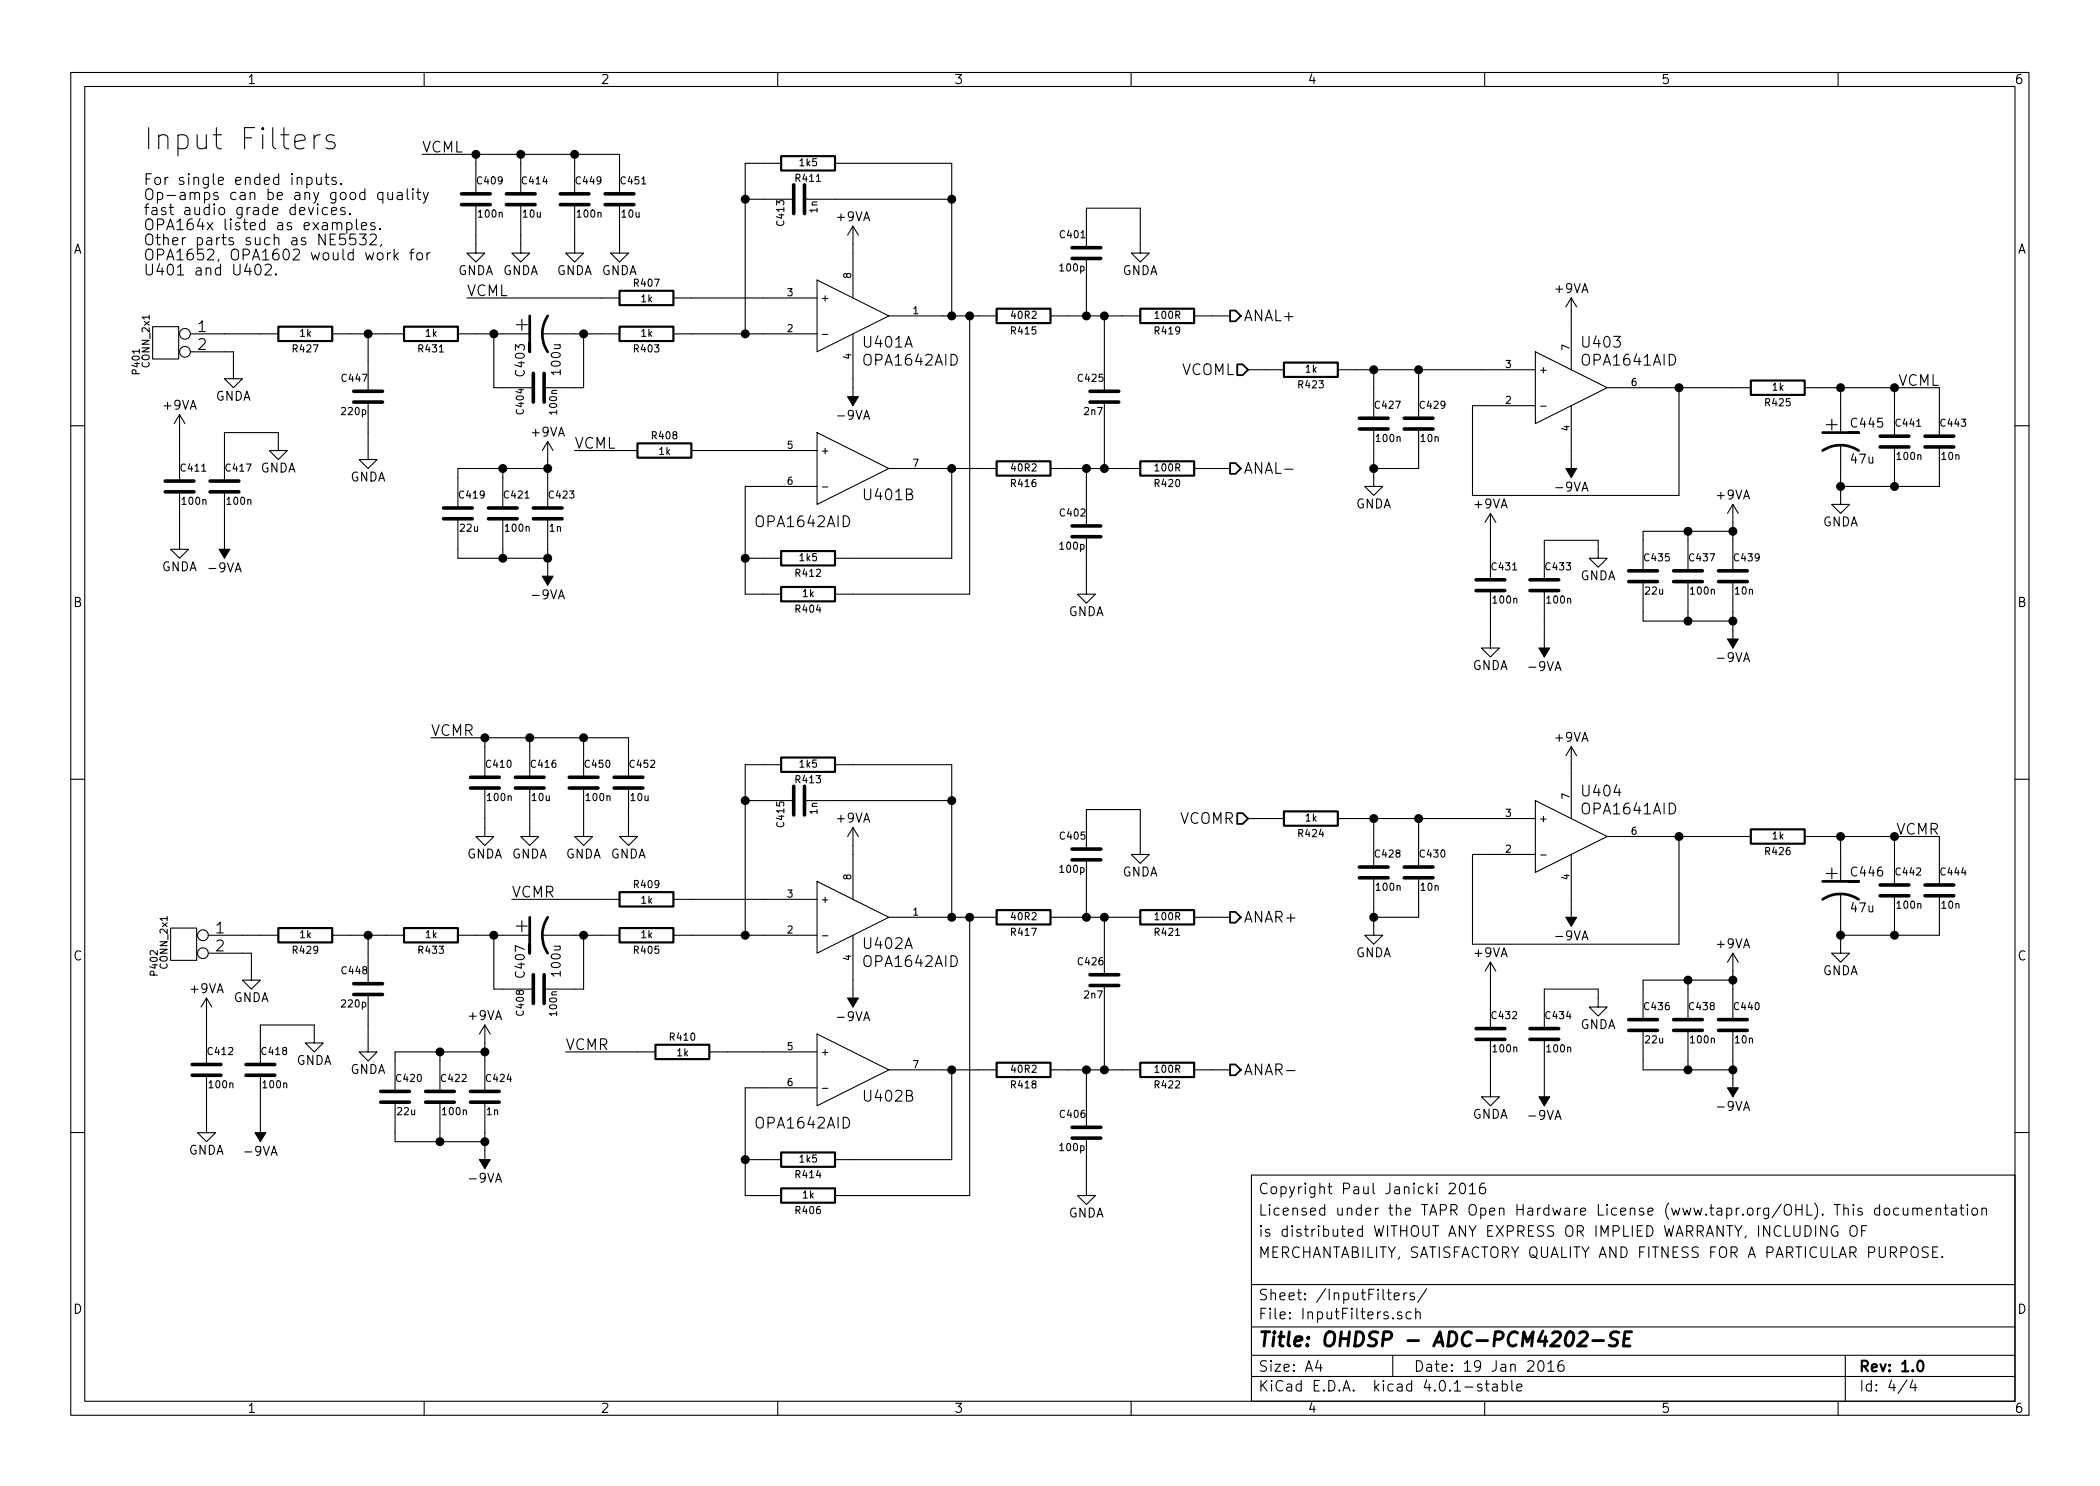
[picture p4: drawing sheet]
<svg xmlns="http://www.w3.org/2000/svg" width="297mm" height="210mm" viewBox="0 0 297 210" stroke-linecap="round" stroke-linejoin="round" font-family="sans-serif">
<g fill="none" stroke="#000" stroke-width=".15">
<path d="M10 10.3h277v189.9h-277zM12 12.2h273v186.1h-273zM44.4 19.1v2M45.3 19.1a.73 .73 0 0 0-.9 .5M47.3 19.2l-.3-.1h-.4l-.3 .1-.2 .3 .2 .4 1 .3 .1 .3-.1 .4-.3 .2h-.6l-.3-.2M60 10.3v1.9M110 10.3v1.9M160 10.3v1.9M210 10.3v1.9M260 10.3v1.9M36.2 37.5a.36 .36 0 0 1 .4-.1 .36 .36 0 0 1 .3 .3 .77 .77 0 0 1-.5 1.2 .89 .89 0 0 1-.2-1.4zM37.5 37.5l.2-.1h.4l.2 .1 .1 .3-.1 .2-.9 .9h1"/>
<path d="M39 38.8h.1l-.1 .1-.1-.1h.1v.1M43.4 25.2a.48 .48 0 0 1 .7 0v.6a.48 .48 0 0 1-.7 .2M44.8 25.1v.8a.38 .38 0 0 0 .6 .1M44.9 29.4v1M45.4 25.1v1M45.9 25.1h.6M46.2 24.6v1.3v.1l.3 .1M46.3 29.4a.48 .48 0 0 0-.6 .1l-.1 .6a.48 .48 0 0 0 .7 .2M46.9 29.9l.7-.2-.1-.3h-.4l-.2 .2 .1 .7 .1 .1 .4-.1M47.5 25.2l-.3-.1-.3 .2 .1 .2 .5 .2 .1 .1-.1 .2-.1 .1-.5-.1M48.3 26v.1l-.1-.1h.1v.1M48.8 29.4h-.4l-.2 .2 .1 .2 .5 .1v.2v.2l-.2 .1-.4-.1"/>
<path d="M48.8 33.1h-.7l-.1 .8 .2-.2 .5 .1 .2 .2v.4l-.3 .2h-.4l-.2-.1M49 31.6a.48 .48 0 0 1 .7 0l.1 .6a.48 .48 0 0 1-.8 .2M49 31.5v1.5M49.5 30.2l.1 .1-.1 .1-.1-.1 .1-.1v.2M50.3 33.1h-.8v.8l.2-.2 .5 .1 .1 .2v.4l-.3 .2h-.3l-.2-.1M50.4 31v1.3l.2 .2M50.9 33.1h.9l-.5 .6a.44 .44 0 0 1 .5 .3v.4l-.2 .2h-.5l-.2-.1M51.1 32l.8-.2-.1-.2-.4-.1-.3 .2 .1 .7 .2 .1 .4-.1M52.3 33.3l.3-.2h.3l.3 .2v.2v.3l-.9 .8h.9M53 31.6l-.3-.1-.3 .2 .1 .2 .5 .2 .1 .1-.1 .2-.1 .1-.5-.1M53.7 32.4h.1l-.1 .1v-.1v.1M54.2 27.3a.48 .48 0 0 0-.7 .1l-.1 .6a.48 .48 0 0 0 .8 .2"/>
<path d="M54.2 27.2v1.5M54.9 27.2v.8a.38 .38 0 0 0 .6 .1M55.2 35.8h-.2l-.2 .3M55.5 27.2v1M55.8 35.2v1.6M55.9 36.2l.4 .6M56.2 27.3l.2-.1 .4 .1 .1 .9M56.3 35.8l-.5 .5M56.9 27.6l-.5 .1a.3 .3 0 0 0-.2 .2 .3 .3 0 0 0 .2 .3h.5M57.6 26.7v1.3l.2 .2M58 35.8h.5M58.4 26.7l-.1 .1 .1 .1 .1-.1-.1-.1v.2"/>
<path d="M58.4 27.2v1M58.5 35.2l-.3 .1v.2v1.3M58.9 27.2h.6M59.1 35.8a.42 .42 0 0 1 .7 .3v.4a.43 .43 0 0 1-.4 .3 .43 .43 0 0 1-.4-.3v-.4zM59.1 26.7v1.3l.1 .2h.3M59.7 21.8h27.9v5.6M59.9 27.2l.3 1M60.4 35.8v1M60.6 27.2l-.5 1.4-.2 .1M60.8 35.8h-.2l-.2 .3M67.3 29v6.8h-1.3l1.3 1.3 1.3-1.3h-1.3M67.3 21.8v5.6"/>
<path d="M73.7 29v6.8h-1.3l1.3 1.3 1.2-1.3h-1.2M73.7 21.8v5.6M81.3 29v6.8h-1.3l1.3 1.3 1.2-1.3h-1.2M81.3 21.8v5.6M87.6 29v6.8h-1.2l1.2 1.3 1.3-1.3h-1.3M105.4 28.2h6.9M110.5 23.1h-5.1v24.1M113.8 28.2h20.8M115.6 39.6l10.1 5.1-10.1 5.1zM118.1 23.1h16.5v21.6M120.6 32v10.2M120.6 32l-.7 1.3"/>
<path d="M120.6 32l.8 1.3M153.7 35v-5.5h7.6v6.3h-1.3l1.3 1.3 1.3-1.3h-1.3M153.7 36.6v8.1M21.6 46.2h3.7v4.6h-3.7zM25.4 58.7v9.4M25.4 58.7l-.8 1.2M25.4 58.7l.8 1.2M26.9 49.8h6.1v3.8h-1.3l1.3 1.3 1.3-1.3h-1.3M26.9 47.2h12.5M47 47.2h10.1M52.1 56.9v8.1h-1.3l1.3 1.3 1.2-1.3h-1.2M52.1 47.2v8.2"/>
<path d="M64.8 47.2h10.1M66 42.2h21.6M69.8 47.2v7.7h5.6M76.7 47.2h10.9M82.5 47.2v7.7h-5.5M95.2 47.2h20.4M95.2 42.2h20.4M116.3 47.3h.8M120.6 47.2v10.2M125.7 44.7h15.3M137.2 44.7v39.4h-19.1M148.6 44.7h12.7"/>
<path d="M156.2 44.7v10.7M156.2 56.9v9.4M168.9 44.7h5.1M176.5 52.3h5.1M189.2 52.3h28M194.3 52.3v6.9M200.7 52.3v6.9M217.2 49.8l10.1 5.1-10.1 5zM217.9 57.5h.8M222.2 42.2v10.1M222.2 57.4v10.2M222.2 42.2l-.7 1.2"/>
<path d="M222.2 42.2l.8 1.2M227.3 54.9h20.3M237.5 54.9v15.2h-29.2v-12.7h8.9M255.3 54.9h19v6.8M260.3 54.9v6.3M268 54.9v6.8M10 60.2h2M25.4 69.6v8.1h-1.3l1.3 1.3 1.3-1.3h-1.3M31.7 69.6v9.4M39.4 63.7h1.2l-1.2 1.3-1.3-1.3h1.3v-2.5h-7.7v6.9M64.8 73.4v5.6h12.7M71.1 66.3v5.6"/>
<path d="M71.1 73.4v5.6M77.5 62.5v9.4M77.5 73.4v9.4M77.5 66.3h-12.7v5.6M77.5 62.5l-.8 1.2M77.5 62.5l.7 1.2M81.3 63.7h8.9M97.8 63.7h17.8M105.4 79h5.1M115.6 61.2l10.1 5.1-10.1 5.1zM115.6 68.8h-10.2v15.3h5.1M116.3 68.9h.8"/>
<path d="M125.7 66.3h15.3M134.6 66.3v12.7h-16.5M148.6 66.3h12.7M153.7 75.9v8.2h-1.3l1.3 1.2 1.2-1.2h-1.2M153.7 66.3v8.1M168.9 66.3h5.1M181.7 66.4h1.2M194.3 60.7v8.1h-1.3l1.3 1.3 1.3-1.3h-1.3M200.7 60.7v5.6h-6.4M210.8 72.6v9.4M210.8 72.6l-.7 1.3M210.8 72.6l.8 1.3"/>
<path d="M226.1 79h1.2l-1.2 1.3-1.3-1.3h1.3v-2.6h-7.7v5.6M238.8 75.2v5.6M245.1 71.4v9.4M245.1 75.2h-12.7v5.6M245.1 71.4l-.8 1.2M245.1 71.4l.8 1.2M260.3 63v8.4h-1.2l1.2 1.2 1.3-1.2h-1.3M268 63.2v5.6M274.3 63.2v5.6h-14M285 60.2h2M210.8 83.6v8.1h-1.3l1.3 1.3 1.3-1.3h-1.3M218.4 83.6v9.4"/>
<path d="M232.4 82.3v5.6h12.7M238.8 82.3v5.6M245.1 82.3v9.4M10 110.3h2M61 104.4h27.9v5.6M68.6 111.5v6.9h-1.3l1.3 1.2 1.2-1.2h-1.2M68.6 104.4v5.6M74.9 111.5v6.9h-1.2l1.2 1.2 1.3-1.2h-1.3M74.9 104.4v5.6M82.5 111.5v6.9h-1.2l1.2 1.2 1.3-1.2h-1.3M82.5 104.4v5.6M88.9 111.5v6.9h-1.3l1.3 1.2 1.3-1.2h-1.3"/>
<path d="M105.4 113.3h6.9M110.5 108.2h-5.1v24.1M113.8 113.3h20.8M118.1 108.2h16.5v21.6M120.6 117.1v10.1M120.6 117.1l-.7 1.3M120.6 117.1l.8 1.3M176.5 115.8h5.1M189.2 115.8h28M194.3 115.8v6.9M200.7 115.8v6.9M217.2 113.3l10.1 5.1-10.1 5z"/>
<path d="M222.2 105.7v10.1M222.2 105.7l-.7 1.2M222.2 105.7l.8 1.2M227.3 118.4h20.3M237.5 118.4v15.2h-29.2v-12.7h8.9M255.3 118.4h19v6.8M260.3 118.4v6.3M268 118.4v6.8M285 110.3h2M24.1 131.3h3.7v4.6h-3.7zM29.5 134.9h6.1v3.8h-1.3l1.3 1.2 1.2-1.2h-1.2M29.5 132.3h9.9"/>
<path d="M47 132.3h10.1M52.1 132.3v6.9M64.8 132.3h10.1M69.8 132.3v7.6h5.6M72.4 127.2h15.2M76.7 132.3h10.9M82.5 132.3v7.6h-5.5M95.2 132.3h20.4M95.2 127.2h20.4M115.6 124.7l10.1 5.1-10.1 5.1zM116.3 132.4h.8M120.6 132.3v10.2"/>
<path d="M125.7 129.8h15.3M137.2 129.8v39.4h-19.1M148.6 129.8h12.7M153.7 120.1v-5.6h7.6v6.4h-1.3l1.3 1.3 1.3-1.3h-1.3M153.7 121.7v8.1M156.2 129.8v8.1M156.2 139.4v12M168.9 129.8h5.1M194.3 124.2v8.1h-1.3l1.3 1.3 1.3-1.3h-1.3M200.7 124.2v5.6h-6.4M210.8 136.1v9.4M210.8 136.1l-.7 1.3"/>
<path d="M210.8 136.1l.8 1.3M217.9 121h.8M222.2 120.9v10.2M238.8 138.7v5.6M245.1 134.9v9.4M245.1 138.7h-12.7v5.6M245.1 134.9l-.8 1.2M245.1 134.9l.8 1.2M260.3 126.5v8.4h-1.2l1.2 1.2 1.3-1.2h-1.3M268 126.7v5.6M274.3 126.7v5.6h-14M29.2 152.1v8.2h-1.3l1.3 1.2 1.3-1.2h-1.3"/>
<path d="M29.2 141.2v9.4M29.2 141.2l-.8 1.3M29.2 141.2l.8 1.3M36.8 152.1v9.4M44.4 147.6h1.3l-1.3 1.2-1.2-1.2h1.2v-2.6h-7.6v5.6M52.1 140.7v8.1h-1.3l1.3 1.3 1.2-1.3h-1.2M55.9 156v5.5h12.7M62.2 148.8v5.6M62.2 156v5.5M68.6 145v9.4M68.6 156v9.3M68.6 148.8h-12.7v5.6"/>
<path d="M68.6 145l-.8 1.3M68.6 145l.7 1.3M80 148.8h12.7M100.3 148.8h15.3M115.6 146.3l10.1 5.1-10.1 5.1zM115.6 153.9h-10.2v15.3h5.1M116.3 154h.8M125.7 151.4h15.3M134.6 151.4v12.7h-16.5M148.6 151.4h12.7M153.7 151.4v8.1M168.9 151.4h5.1"/>
<path d="M210.8 147.1v8.1h-1.3l1.3 1.3 1.3-1.3h-1.3M218.4 147.1v9.4M226.1 142.5h1.2l-1.2 1.3-1.3-1.3h1.3v-2.6h-7.7v5.6M232.4 145.8v5.6h12.7M238.8 145.8v5.6M245.1 145.8v9.4M10 160.2h2M105.4 164.1h5.1M153.7 161v8.2h-1.3l1.3 1.2 1.2-1.2h-1.2M177 166.3h108v32h-108zM205 167.6l.2-.2 .5 .1a.37 .37 0 0 1 .1 .5l-.9 .9h1M206.6 167.6a.35 .35 0 0 1 .3-.2 .35 .35 0 0 1 .3 .3 .77 .77 0 0 1-.4 1.2 .9 .9 0 0 1-.2-1.3z"/>
<path d="M207.8 167.8l.5-.4v1.5M207.8 168.9h.9M210 167.4a.59 .59 0 0 0-.7 .6v.8l.2 .1h.4l.2-.1v-.5l-.1-.3h-.5l-.2 .3M258.4 173.4v1.5l-.9-1.5v1.5M259.9 173.5a.69 .69 0 0 0-.8 .2 .69 .69 0 0 0 0 .9 .54 .54 0 0 0 .9 .2v-.5h-.3M261.7 173.7l.3-.3a.53 .53 0 0 1 .7 .5v.5a.51 .51 0 0 1-.8 .4 1.05 1.05 0 0 1-.2-1.1zM263.3 174.1h.5M264 173.4h-.7v1.5M265.9 171l-.5-.1-.2 .3v.6l.2 .1h.5M265.9 170.4v1.5M266.6 171.1a.41 .41 0 0 1 .7 .1v.4a.41 .41 0 0 1-.4 .3 .41 .41 0 0 1-.4-.3zM268.6 171l-.5-.1-.3 .3 .1 .6 .2 .1h.5"/>
<path d="M269.2 170.9l.1 1a.4 .4 0 0 0 .5-.1M269.8 170.9v1M270.6 171.1a.38 .38 0 0 1 .6 0v.8M270.6 170.9v1M271.2 171.1a.36 .36 0 0 1 .3-.2 .36 .36 0 0 1 .4 .2v.8M272.5 171.4l.7-.1v-.3l-.5-.1-.2 .2 .1 .8h.1h.5M272.7 176.5l-.2-.1-.5 .1a.35 .35 0 0 0-.1 .4 .35 .35 0 0 0 .3 .2l.4 .2a.35 .35 0 0 1 .1 .3 .35 .35 0 0 1-.2 .3l-.6-.1M273.4 177.1h.5M273.9 171.1a.38 .38 0 0 1 .6 0v.8M273.9 170.9v1M274.1 176.4h-.7v1.5h.7M274.7 177.8h.1l-.1 .1v-.1v.1"/>
<path d="M275 170.9h.6M275.2 170.4v1.3l.2 .2h.2M276.1 171l.1-.1 .5 .1v.9M276.7 171.3l-.5 .1-.2 .2 .1 .3h.1h.5M277.2 170.9h.6M277.4 170.4v1.3l.2 .2h.2M278.3 170.4l-.1 .1 .1 .1 .1-.1-.1-.1v.2M278.3 170.9v1M279 171.1a.41 .41 0 0 1 .7 .1v.4a.41 .41 0 0 1-.4 .3 .41 .41 0 0 1-.4-.3zM280.3 171.1a.38 .38 0 0 1 .7 0v.8M280.3 170.9v1M285 160.2h2"/>
<path d="M60 198.3v1.9M110 198.3v1.9M160 198.3v1.9M177 194.8h108M177 191.8h108M177 187.8h108M177 181.8h108M186.4 192.5l-.3 1h.9M186.8 193v1M197 191.8v3M197.2 183.4l.7-.1v-.3l-.5-.1-.2 .2 .1 .7 .1 .1 .5-.1M198.2 185.7a.37 .37 0 0 0-.5 .1v.1a.54 .54 0 0 0 .5 .3l.1 .1-.1 .2-.1 .1-.4-.1"/>
<path d="M198.6 182.9v1M199 182.9l-.3 .1-.1 .2M199.6 185.7l-.4-.1-.3 .3 .1 .6 .2 .1 .4-.1M200 183a.37 .37 0 0 0-.6 .1v.1a.54 .54 0 0 0 .6 .3l.1 .1-.1 .2-.1 .1-.5-.1M200.3 185.7a.38 .38 0 0 1 .6 .1v.8M200.3 185.1v1.5M201.8 182.3l-1.3 2M209.6 195.9a.37 .37 0 0 0-.6 .1v.1a.54 .54 0 0 0 .6 .3l.1 .1-.1 .2-.2 .1-.4-.1M210 198.3v1.9M210.1 195.8h.5M210.3 195.3v1.3l.2 .2h.1M211.2 195.9l.1-.1 .4 .1 .1 .9"/>
<path d="M211.8 196.2l-.5 .1-.2 .2 .1 .2 .1 .1 .5-.1M212.5 195.9a.48 .48 0 0 1 .6 .1l.1 .1-.1 .6a.48 .48 0 0 1-.6 0M212.5 195.3v1.5M213.8 195.3v1.3l.2 .2M214.6 196.3l.7-.1-.1-.3-.4-.1-.2 .2v.7l.2 .1 .4-.1M217.7 192.7a.35 .35 0 0 1 .3-.2 .35 .35 0 0 1 .3 .3 .77 .77 0 0 1-.4 1.2 .9 .9 0 0 1-.2-1.3zM218.9 193l.5-.5v1.5M218.9 194h.9M221.1 192.5a.59 .59 0 0 0-.7 .7v.7l.2 .1h.4l.2-.1v-.5l-.1-.2-.5-.1-.2 .3M260 198.3v1.9M261 191.8v6.5M269.7 195.2l-1.2 2"/>
<path d="M270.5 195.2l-.3 1.1h.9M270.9 195.8v1"/>
<circle cx="26.2" cy="49.8" r=".76"/>
<circle cx="26.2" cy="47.2" r=".76"/>
<circle cx="28.7" cy="132.3" r=".76"/>
<circle cx="28.7" cy="134.9" r=".76"/>
</g>
<g fill="none" stroke="#000" stroke-width=".3">
<path d="M110.5 22.1h7.6v2h-7.6zM39.4 46.2h7.6v2.1h-7.6zM57.1 46.2h7.7v2.1h-7.7zM87.6 41.1h7.6v2.1h-7.6zM87.6 46.2h7.6v2.1h-7.6zM141 43.7h7.6v2h-7.6zM161.3 43.7h7.6v2h-7.6zM181.6 51.3h7.6v2h-7.6zM247.6 53.8h7.7v2.1h-7.7zM90.2 62.7h7.6v2.1h-7.6zM110.5 78h7.6v2h-7.6zM141 65.3h7.6v2h-7.6z"/>
<path d="M161.3 65.3h7.6v2h-7.6zM110.5 83.1h7.6v2h-7.6zM110.5 107.2h7.6v2h-7.6zM181.6 114.8h7.6v2h-7.6zM247.6 117.3h7.7v2.1h-7.7zM39.4 131.3h7.6v2h-7.6zM57.1 131.3h7.7v2h-7.7zM87.6 126.2h7.6v2.1h-7.6zM87.6 131.3h7.6v2h-7.6zM141 128.8h7.6v2h-7.6zM161.3 128.8h7.6v2h-7.6zM92.7 147.8h7.6v2.1h-7.6z"/>
<path d="M141 150.4h7.6v2h-7.6zM161.3 150.4h7.6v2h-7.6zM110.5 163.1h7.6v2h-7.6zM110.5 168.1h7.6v2.1h-7.6zM271.3 192.7a.35 .35 0 0 1 .4-.2 .35 .35 0 0 1 .3 .3 .77 .77 0 0 1-.4 1.2 .9 .9 0 0 1-.3-1.3z"/>
</g>
<path d="M223.4 188.6l.3-.2h.5a.52 .52 0 0 1 .3 .6l-.1 .3-1.3 1.1h1.3M225.3 189.7h1.5M229 188.5l-.8-.1a.5 .5 0 0 0-.4 .5 .5 .5 0 0 0 .3 .5l.4 .1a.48 .48 0 0 1 .3 .5 .48 .48 0 0 1-.4 .4l-.8-.1M229.7 189.4h.7M230.8 188.4h-1l-.2 2h1" fill="none" stroke="#000" stroke-width=".41"/>
<g fill="none" stroke="#000" stroke-width=".51">
<path d="M65.3 29h4M65.3 27.4h4M71.6 29h4.1M71.6 27.4h4.1M79.2 29h4.1M79.2 27.4h4.1M85.6 29h4.1M85.6 27.4h4.1M112.3 26.2v4M113.8 26.2v4M151.6 36.6h4.1M151.6 35h4.1"/>
<path d="M50 56.9h4.1M50 55.4h4.1M75.4 52.8v4.1M77 52.8v4.1M154.2 56.9h4M154.2 55.4h4M192.3 59.2h4M198.6 59.2h4.1M23.4 69.6h4M23.4 68.1h4M29.7 69.6h4.1M29.7 68.1h4.1"/>
<path d="M62.7 73.4h4.1M62.7 71.9h4.1M69.1 73.4h4.1M69.1 71.9h4.1M75.4 73.4h4.1M75.4 71.9h4.1M151.6 75.9h4.1M151.6 74.4h4.1M192.3 60.7h4M198.6 60.7h4.1M265.9 63.2h4.1M265.9 61.7h4.1"/>
<path d="M272.3 63.2h4.1M272.3 61.7h4.1M208.8 83.6h4.1M208.8 82h4.1M216.4 83.6h4.1M216.4 82h4.1M230.4 82.3h4M230.4 80.8h4M236.7 82.3h4.1M236.7 80.8h4.1M243.1 82.3h4M243.1 80.8h4"/>
<path d="M66.5 111.5h4.1M66.5 110h4.1M72.9 111.5h4.1M72.9 110h4.1M80.5 111.5h4.1M80.5 110h4.1M86.9 111.5h4M86.9 110h4M112.3 111.2v4.1M113.8 111.2v4.1M50 139.2h4.1M75.4 137.9v4.1"/>
<path d="M77 137.9v4.1M151.6 121.7h4.1M151.6 120.1h4.1M154.2 139.4h4M154.2 137.9h4M192.3 124.2h4M192.3 122.7h4M198.6 124.2h4.1M198.6 122.7h4.1M265.9 126.7h4.1M265.9 125.2h4.1M272.3 126.7h4.1"/>
<path d="M272.3 125.2h4.1M27.2 152.1h4M27.2 150.6h4M34.8 152.1h4.1M34.8 150.6h4.1M50 140.7h4.1M53.8 156h4.1M53.8 154.4h4.1M60.2 156h4.1M60.2 154.4h4.1M66.5 156h4.1M66.5 154.4h4.1"/>
<path d="M151.6 159.5h4.1M208.8 147.1h4.1M208.8 145.5h4.1M216.4 147.1h4.1M216.4 145.5h4.1M230.4 145.8h4M230.4 144.3h4M236.7 145.8h4.1M236.7 144.3h4.1M243.1 145.8h4M243.1 144.3h4M151.6 161h4.1"/>
</g>
<path d="M119.9 56.1h1.5l-.8 1.3zM31 77.7h1.5l-.8 1.3zM221.5 66.3h1.5l-.8 1.3zM76.7 81.5h1.5l-.7 1.3zM217.7 91.7h1.5l-.8 1.3zM244.3 90.4h1.6l-.8 1.3zM221.5 129.8h1.5l-.8 1.3zM119.9 141.2h1.5l-.8 1.3zM217.7 155.2h1.5l-.8 1.3zM244.3 153.9h1.6l-.8 1.3zM36.1 160.3h1.5l-.8 1.2zM67.8 164.1h1.5l-.7 1.2z" fill="#000" stroke="#000" stroke-width=".15"/>
<path d="M74.9 44.7v5.1v-1.3M77.5 44.7a4.6 4.6 0 0 0 0 5.1M257.8 63.7a4.6 4.6 0 0 1 5.1 0M257.8 61.2h5.1h-1.3M74.9 129.8v5.1v-1.3M77.5 129.8a4.6 4.6 0 0 0 0 5.1M257.8 127.2a4.6 4.6 0 0 1 5.1 0M257.8 124.7h5.1h-1.3" fill="none" stroke="#000" stroke-width=".38"/>
<path d="M174 43.9h.8l.7 .8-.7 .8h-.8zM175 51.6h.8l.7 .7-.7 .8h-.8zM174 65.5h.8l.7 .8-.7 .8h-.8zM175 115.1h.8l.7 .7-.7 .8h-.8zM174 129h.8l.7 .8-.7 .8h-.8zM174 150.6h.8l.7 .8-.7 .7h-.8z" fill="none" stroke="#000" stroke-width=".25"/>
<g fill="#000" stroke="#000" stroke-width=".25">
<circle cx="67.3" cy="21.8" r=".51"/>
<circle cx="73.7" cy="21.8" r=".51"/>
<circle cx="81.3" cy="21.8" r=".51"/>
<circle cx="105.4" cy="28.2" r=".51"/>
<circle cx="134.6" cy="28.2" r=".51"/>
<circle cx="52.1" cy="47.2" r=".51"/>
<circle cx="69.9" cy="47.2" r=".51"/>
<circle cx="82.6" cy="47.2" r=".51"/>
<circle cx="105.4" cy="47.2" r=".51"/>
<circle cx="134.6" cy="44.7" r=".51"/>
<circle cx="137.2" cy="44.7" r=".51"/>
<circle cx="153.7" cy="44.7" r=".51"/>
<circle cx="156.2" cy="44.7" r=".51"/>
<circle cx="194.3" cy="52.3" r=".51"/>
<circle cx="200.7" cy="52.3" r=".51"/>
<circle cx="237.5" cy="54.9" r=".51"/>
<circle cx="260.3" cy="54.9" r=".51"/>
<circle cx="268" cy="54.9" r=".51"/>
<circle cx="71.1" cy="79" r=".51"/>
<circle cx="71.1" cy="66.3" r=".51"/>
<circle cx="77.5" cy="66.3" r=".51"/>
<circle cx="77.5" cy="79" r=".51"/>
<circle cx="105.4" cy="79" r=".51"/>
<circle cx="134.6" cy="66.3" r=".51"/>
<circle cx="153.7" cy="66.3" r=".51"/>
<circle cx="156.2" cy="66.3" r=".51"/>
<circle cx="194.3" cy="66.3" r=".51"/>
<circle cx="238.8" cy="75.2" r=".51"/>
<circle cx="245.1" cy="75.2" r=".51"/>
<circle cx="260.3" cy="68.8" r=".51"/>
<circle cx="268" cy="68.8" r=".51"/>
<circle cx="238.8" cy="87.9" r=".51"/>
<circle cx="245.1" cy="87.9" r=".51"/>
<circle cx="68.6" cy="104.4" r=".51"/>
<circle cx="74.9" cy="104.4" r=".51"/>
<circle cx="82.6" cy="104.4" r=".51"/>
<circle cx="105.4" cy="113.3" r=".51"/>
<circle cx="134.6" cy="113.3" r=".51"/>
<circle cx="194.3" cy="115.8" r=".51"/>
<circle cx="200.7" cy="115.8" r=".51"/>
<circle cx="237.5" cy="118.4" r=".51"/>
<circle cx="260.3" cy="118.4" r=".51"/>
<circle cx="52.1" cy="132.3" r=".51"/>
<circle cx="69.9" cy="132.3" r=".51"/>
<circle cx="82.6" cy="132.3" r=".51"/>
<circle cx="105.4" cy="132.3" r=".51"/>
<circle cx="134.6" cy="129.8" r=".51"/>
<circle cx="137.2" cy="129.8" r=".51"/>
<circle cx="153.7" cy="129.8" r=".51"/>
<circle cx="156.2" cy="129.8" r=".51"/>
<circle cx="194.3" cy="129.8" r=".51"/>
<circle cx="238.8" cy="138.7" r=".51"/>
<circle cx="245.1" cy="138.7" r=".51"/>
<circle cx="260.3" cy="132.3" r=".51"/>
<circle cx="268" cy="132.3" r=".51"/>
<circle cx="62.2" cy="148.8" r=".51"/>
<circle cx="68.6" cy="148.8" r=".51"/>
<circle cx="134.6" cy="151.4" r=".51"/>
<circle cx="153.7" cy="151.4" r=".51"/>
<circle cx="156.2" cy="151.4" r=".51"/>
<circle cx="238.8" cy="151.4" r=".51"/>
<circle cx="245.1" cy="151.4" r=".51"/>
<circle cx="62.2" cy="161.5" r=".51"/>
<circle cx="68.6" cy="161.5" r=".51"/>
<circle cx="105.4" cy="164.1" r=".51"/>
</g>
<text font-size="4.2" x="20.3" y="21.2">Input Filters</text>
<g font-size="2.8">
<text x="74.7" y="46.8" transform="rotate(-90 74.7 46.8)">+</text>
<text x="258.3" y="61">+</text>
<text x="258.3" y="124.5">+</text>
<text x="74.7" y="131.9" transform="rotate(-90 74.7 131.9)">+</text>
<text x="178" y="190.5">Title: OHDSP - ADC-PCM4202-SE</text>
</g>
<g font-size="2.1">
<text x="59.7" y="21.6">VCML</text>
<text x="20.3" y="26.2">For single ended inputs.</text>
<text x="20.3" y="28.3">Op-amps can be any good quality</text>
<text x="20.3" y="30.4">fast audio grade devices.</text>
<text x="20.3" y="32.6">OPA164x listed as examples.</text>
<text x="20.3" y="34.7">Other parts such as NE5532,</text>
<text x="20.3" y="36.8">OPA1652, OPA1602 would work for</text>
<text x="20.3" y="39">U401 and U402.</text>
<text x="66" y="41.9">VCML</text>
<text x="28" y="47">1</text>
<text x="175.9" y="45.5">ANAL+</text>
<text x="28" y="49.5">2</text>
<text x="122.2" y="49.2">U401A</text>
<text x="122.3" y="51.7">OPA1642AID</text>
<text x="166.9" y="53.1">VCOML</text>
<text x="223.9" y="51.7">OPA1641AID</text>
<text x="224" y="49.2">U403</text>
<text x="268.3" y="54.6">VCML</text>
<text x="81.3" y="63.5">VCML</text>
<text x="122.4" y="70.8">U401B</text>
<text x="175.9" y="67.1">ANAL-</text>
<text x="107.1" y="74.6">OPA1642AID</text>
<text x="61" y="104.1">VCMR</text>
<text x="224" y="112.7">U404</text>
<text x="166.7" y="116.6">VCOMR</text>
<text x="223.9" y="115.2">OPA1641AID</text>
<text x="268.1" y="118.1">VCMR</text>
<text x="72.4" y="127">VCMR</text>
<text x="175.9" y="130.6">ANAR+</text>
<text x="30.5" y="132.1">1</text>
<text x="30.5" y="134.6">2</text>
<text x="122.2" y="134.3">U402A</text>
<text x="122.3" y="136.8">OPA1642AID</text>
<text x="80" y="148.6">VCMR</text>
<text x="122.4" y="155.9">U402B</text>
<text x="175.9" y="152.1">ANAR-</text>
<text x="107.1" y="159.7">OPA1642AID</text>
<text x="178" y="172">Licensed under the TAPR Open Hardware License (www.tapr.org/OHL). This documentation</text>
<text x="178" y="169">Copyright Paul Janicki 2016</text>
<text x="178" y="178">MERCHANTABILITY, SATISFACTORY QUALITY AND FITNESS FOR A PARTICULAR PURPOSE.</text>
<text x="178" y="175">is distributed WITHOUT ANY EXPRESS OR IMPLIED WARRANTY, INCLUDING OF</text>
<text x="178" y="184">Sheet: /InputFilters/</text>
<text x="178" y="186.7">File: InputFilters.sch</text>
<text x="178" y="196.9">KiCad E.D.A. kicad 4.0.1-stable</text>
<text x="178" y="194.1">Size: A4</text>
<text x="200" y="194.1">Date: 19 Jan 2016</text>
<text x="263" y="194.1">Rev: 1.0</text>
<text x="263" y="196.9">Id: 4/4</text>
</g>
<g font-size="1.8">
<text x="35" y="11.9">1</text>
<text x="85" y="11.9">2</text>
<text x="135" y="11.9">3</text>
<text x="185" y="11.9">4</text>
<text x="235" y="11.9">5</text>
<text x="285" y="11.9">6</text>
<text x="10.4" y="35.9">A</text>
<text x="118.4" y="31.3">+9VA</text>
<text x="285.4" y="35.9">A</text>
<text x="64.7" y="38.9">GNDA</text>
<text x="71" y="38.9">GNDA</text>
<text x="78.7" y="38.9">GNDA</text>
<text x="85" y="38.9">GNDA</text>
<text x="158.7" y="38.9">GNDA</text>
<text x="220" y="41.4">+9VA</text>
<text x="74.2" y="53.1" transform="rotate(-90 74.2 53.1)">C403</text>
<text x="79.3" y="52.9" transform="rotate(-90 79.3 52.9)">100u</text>
<text x="23.2" y="58">+9VA</text>
<text x="30.4" y="56.7">GNDA</text>
<text x="118.6" y="59.4">-9VA</text>
<text x="75.2" y="61.8">+9VA</text>
<text x="261.9" y="65.6">47u</text>
<text x="262" y="60.5">C445</text>
<text x="36.8" y="66.8">GNDA</text>
<text x="49.5" y="68.1">GNDA</text>
<text x="191.7" y="71.9">GNDA</text>
<text x="208.6" y="71.9">+9VA</text>
<text x="220.2" y="69.5">-9VA</text>
<text x="242.9" y="70.7">+9VA</text>
<text x="257.7" y="74.5">GNDA</text>
<text x="22.8" y="80.8">GNDA</text>
<text x="29.7" y="81">-9VA</text>
<text x="223.4" y="82.1">GNDA</text>
<text x="10.4" y="85.9">B</text>
<text x="75.5" y="84.8">-9VA</text>
<text x="151.1" y="87.2">GNDA</text>
<text x="285.4" y="85.9">B</text>
<text x="208.2" y="94.8">GNDA</text>
<text x="216.4" y="94.9">-9VA</text>
<text x="243.1" y="93.7">-9VA</text>
<text x="220" y="104.9">+9VA</text>
<text x="118.4" y="116.4">+9VA</text>
<text x="66" y="121.5">GNDA</text>
<text x="72.3" y="121.5">GNDA</text>
<text x="79.9" y="121.5">GNDA</text>
<text x="86.3" y="121.5">GNDA</text>
<text x="158.7" y="124">GNDA</text>
<text x="262" y="124">C446</text>
<text x="261.9" y="129.1">47u</text>
<text x="10.4" y="135.9">C</text>
<text x="79.3" y="138" transform="rotate(-90 79.3 138)">100u</text>
<text x="191.7" y="135.4">GNDA</text>
<text x="208.6" y="135.4">+9VA</text>
<text x="220.2" y="133">-9VA</text>
<text x="242.9" y="134.2">+9VA</text>
<text x="257.7" y="138">GNDA</text>
<text x="285.4" y="135.9">C</text>
<text x="27" y="140.5">+9VA</text>
<text x="32.9" y="141.8">GNDA</text>
<text x="74.2" y="138.2" transform="rotate(-90 74.2 138.2)">C407</text>
<text x="66.3" y="144.3">+9VA</text>
<text x="118.6" y="144.5">-9VA</text>
<text x="223.4" y="145.6">GNDA</text>
<text x="41.8" y="150.7">GNDA</text>
<text x="49.5" y="151.9">GNDA</text>
<text x="208.2" y="158.3">GNDA</text>
<text x="216.4" y="158.4">-9VA</text>
<text x="243.1" y="157.2">-9VA</text>
<text x="26.6" y="163.4">GNDA</text>
<text x="34.8" y="163.5">-9VA</text>
<text x="66.6" y="167.3">-9VA</text>
<text x="151.1" y="172.3">GNDA</text>
<text x="10.4" y="185.9">D</text>
<text x="285.4" y="185.9">D</text>
<text x="35" y="199.9">1</text>
<text x="85" y="199.9">2</text>
<text x="135" y="199.9">3</text>
<text x="185" y="199.9">4</text>
<text x="235" y="199.9">5</text>
<text x="285" y="199.9">6</text>
</g>
<g font-size="1.4">
<text x="113.2" y="23.5">1k5</text>
<text x="67.6" y="26.1">C409</text>
<text x="73.9" y="26.1">C414</text>
<text x="81.6" y="26.1">C449</text>
<text x="87.9" y="26.1">C451</text>
<text x="112.6" y="25.7">R411</text>
<text x="67.8" y="30.8">100n</text>
<text x="74" y="30.8">10u</text>
<text x="81.7" y="30.8">100n</text>
<text x="88" y="30.8">10u</text>
<text x="110.9" y="31.8" transform="rotate(-90 110.9 31.8)">C413</text>
<text x="115.6" y="30.1" transform="rotate(-90 115.6 30.1)">1n</text>
<text x="150" y="33.7">C401</text>
<text x="89.8" y="40.6">R407</text>
<text x="111.4" y="41.9">3</text>
<text x="120.4" y="39.4" transform="rotate(-90 120.4 39.4)">8</text>
<text x="150" y="38.4">100p</text>
<text x="42.4" y="47.6">1k</text>
<text x="60.2" y="47.6">1k</text>
<text x="90.7" y="42.8">1k</text>
<text x="90.7" y="47.6">1k</text>
<text x="111.4" y="47">2</text>
<text x="116.1" y="42.7">+</text>
<text x="129.2" y="44.4">1</text>
<text x="143.1" y="47.3">R415</text>
<text x="143.1" y="45.1">40R2</text>
<text x="163.4" y="47.3">R419</text>
<text x="163.4" y="45.1">100R</text>
<text x="19.8" y="52.8" transform="rotate(-90 19.8 52.8)">P401</text>
<text x="21.2" y="51.9" transform="rotate(-90 21.2 51.9)">CONN_2x1</text>
<text x="41.5" y="49.9">R427</text>
<text x="59.3" y="49.9">R431</text>
<text x="89.8" y="49.9">R403</text>
<text x="120.4" y="50.8" transform="rotate(-90 120.4 50.8)">4</text>
<text x="184.7" y="52.7">1k</text>
<text x="213" y="52.1">3</text>
<text x="217.7" y="52.8">+</text>
<text x="222" y="49.5" transform="rotate(-90 222 49.5)">7</text>
<text x="48.4" y="58.7">220p</text>
<text x="48.4" y="54">C447</text>
<text x="74.1" y="58.5" transform="rotate(-90 74.1 58.5)">C404</text>
<text x="78.8" y="58.5" transform="rotate(-90 78.8 58.5)">100n</text>
<text x="152.6" y="54">C425</text>
<text x="153.4" y="58.7">2n7</text>
<text x="183.7" y="54.9">R423</text>
<text x="194.6" y="57.8">C427</text>
<text x="200.9" y="57.8">C429</text>
<text x="213" y="57.1">2</text>
<text x="230.8" y="54.6">6</text>
<text x="249.8" y="57.5">R425</text>
<text x="250.7" y="55.3">1k</text>
<text x="92.3" y="62.1">R408</text>
<text x="93.2" y="64.4">1k</text>
<text x="111.4" y="63.5">5</text>
<text x="116.1" y="64.3">+</text>
<text x="194.8" y="62.5">100n</text>
<text x="201" y="62.5">10n</text>
<text x="222" y="61" transform="rotate(-90 222 61)">4</text>
<text x="268.2" y="60.4">C441</text>
<text x="268.4" y="65.1">100n</text>
<text x="274.6" y="60.4">C443</text>
<text x="274.7" y="65.1">10n</text>
<text x="25.7" y="66.7">C411</text>
<text x="25.9" y="71.4">100n</text>
<text x="32" y="66.7">C417</text>
<text x="32.2" y="71.4">100n</text>
<text x="65" y="70.5">C419</text>
<text x="71.4" y="70.5">C421</text>
<text x="77.7" y="70.5">C423</text>
<text x="111.4" y="68.6">6</text>
<text x="129.2" y="66">7</text>
<text x="143.1" y="68.9">R416</text>
<text x="143.1" y="66.7">40R2</text>
<text x="163.4" y="68.9">R420</text>
<text x="163.4" y="66.7">100R</text>
<text x="65.1" y="75.2">22u</text>
<text x="71.6" y="75.2">100n</text>
<text x="77.7" y="75.2">1n</text>
<text x="150" y="77.8">100p</text>
<text x="150" y="73.1">C402</text>
<text x="112.6" y="81.6">R412</text>
<text x="113.2" y="79.4">1k5</text>
<text x="211.1" y="80.7">C431</text>
<text x="218.7" y="80.7">C433</text>
<text x="232.7" y="79.4">C435</text>
<text x="239" y="79.4">C437</text>
<text x="245.4" y="79.4">C439</text>
<text x="112.6" y="86.7">R404</text>
<text x="113.5" y="84.5">1k</text>
<text x="211.3" y="85.4">100n</text>
<text x="218.9" y="85.4">100n</text>
<text x="232.8" y="84.1">22u</text>
<text x="239.2" y="84.1">100n</text>
<text x="245.5" y="84.1">10n</text>
<text x="68.9" y="108.6">C410</text>
<text x="69" y="113.3">100n</text>
<text x="75.2" y="108.6">C416</text>
<text x="75.3" y="113.3">10u</text>
<text x="82.8" y="108.6">C450</text>
<text x="83" y="113.3">100n</text>
<text x="89.2" y="108.6">C452</text>
<text x="89.3" y="113.3">10u</text>
<text x="112.6" y="110.8">R413</text>
<text x="113.2" y="108.6">1k5</text>
<text x="222" y="113" transform="rotate(-90 222 113)">7</text>
<text x="110.9" y="116.9" transform="rotate(-90 110.9 116.9)">C415</text>
<text x="115.6" y="115.2" transform="rotate(-90 115.6 115.2)">1n</text>
<text x="150" y="118.8">C405</text>
<text x="183.7" y="118.4">R424</text>
<text x="184.7" y="116.2">1k</text>
<text x="213" y="115.6">3</text>
<text x="217.7" y="116.3">+</text>
<text x="230.8" y="118.1">6</text>
<text x="250.7" y="118.8">1k</text>
<text x="89.8" y="125.6">R409</text>
<text x="120.4" y="124.5" transform="rotate(-90 120.4 124.5)">8</text>
<text x="150" y="123.5">100p</text>
<text x="194.6" y="121.3">C428</text>
<text x="200.9" y="121.3">C430</text>
<text x="213" y="120.6">2</text>
<text x="222" y="124.5" transform="rotate(-90 222 124.5)">4</text>
<text x="249.8" y="121">R426</text>
<text x="268.2" y="123.9">C442</text>
<text x="274.6" y="123.9">C444</text>
<text x="90.7" y="127.9">1k</text>
<text x="111.4" y="127">3</text>
<text x="116.1" y="127.8">+</text>
<text x="129.2" y="129.5">1</text>
<text x="143.1" y="130.2">40R2</text>
<text x="163.4" y="130.2">100R</text>
<text x="194.8" y="126">100n</text>
<text x="201" y="126">10n</text>
<text x="268.4" y="128.6">100n</text>
<text x="274.7" y="128.6">10n</text>
<text x="22.3" y="137.9" transform="rotate(-90 22.3 137.9)">P402</text>
<text x="23.7" y="137" transform="rotate(-90 23.7 137)">CONN_2x1</text>
<text x="41.5" y="134.9">R429</text>
<text x="42.4" y="132.7">1k</text>
<text x="48.4" y="137.8">C448</text>
<text x="59.3" y="134.9">R433</text>
<text x="60.2" y="132.7">1k</text>
<text x="89.8" y="134.9">R405</text>
<text x="90.7" y="132.7">1k</text>
<text x="111.4" y="132.1">2</text>
<text x="120.4" y="135.9" transform="rotate(-90 120.4 135.9)">4</text>
<text x="143.1" y="132.4">R417</text>
<text x="152.6" y="136.6">C426</text>
<text x="163.4" y="132.4">R421</text>
<text x="48.4" y="142.5">220p</text>
<text x="74.1" y="143.6" transform="rotate(-90 74.1 143.6)">C408</text>
<text x="78.8" y="143.6" transform="rotate(-90 78.8 143.6)">100n</text>
<text x="153.4" y="141.3">2n7</text>
<text x="232.7" y="142.9">C436</text>
<text x="239" y="142.9">C438</text>
<text x="245.4" y="142.9">C440</text>
<text x="29.5" y="149.3">C412</text>
<text x="37.1" y="149.3">C418</text>
<text x="94.8" y="147.2">R410</text>
<text x="95.8" y="149.4">1k</text>
<text x="111.4" y="148.6">5</text>
<text x="116.1" y="149.3">+</text>
<text x="211.1" y="144.2">C432</text>
<text x="211.3" y="148.9">100n</text>
<text x="218.7" y="144.2">C434</text>
<text x="218.9" y="148.9">100n</text>
<text x="232.8" y="147.6">22u</text>
<text x="239.2" y="147.6">100n</text>
<text x="245.5" y="147.6">10n</text>
<text x="29.7" y="154">100n</text>
<text x="37.3" y="154">100n</text>
<text x="56.2" y="153.1">C420</text>
<text x="62.5" y="153.1">C422</text>
<text x="68.9" y="153.1">C424</text>
<text x="111.4" y="153.7">6</text>
<text x="129.2" y="151.1">7</text>
<text x="143.1" y="154">R418</text>
<text x="143.1" y="151.8">40R2</text>
<text x="163.4" y="154">R422</text>
<text x="163.4" y="151.8">100R</text>
<text x="56.2" y="157.8">22u</text>
<text x="62.7" y="157.8">100n</text>
<text x="68.9" y="157.8">1n</text>
<text x="150" y="158.2">C406</text>
<text x="112.6" y="166.7">R414</text>
<text x="113.2" y="164.5">1k5</text>
<text x="150" y="162.9">100p</text>
<text x="112.6" y="171.8">R406</text>
<text x="113.5" y="169.6">1k</text>
</g>
</svg>
